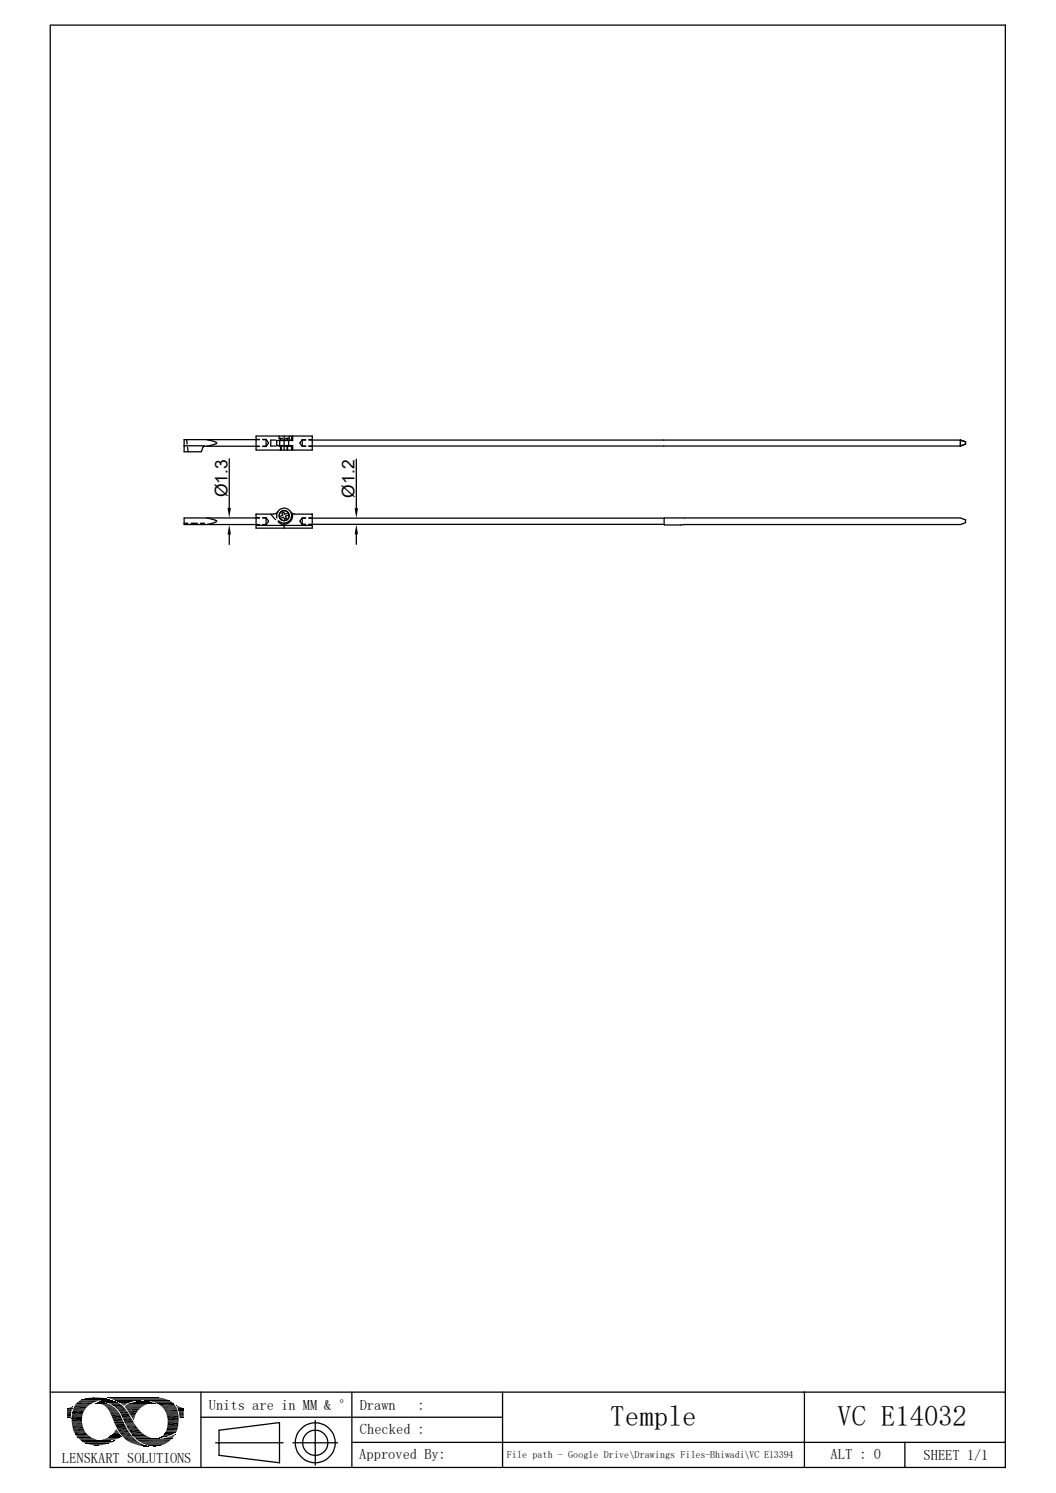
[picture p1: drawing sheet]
<svg xmlns="http://www.w3.org/2000/svg" width="210mm" height="297mm" viewBox="0 0 210 297" stroke-linecap="round" stroke-linejoin="round" font-family="sans-serif">
<g fill="none" stroke="#000" stroke-width=".25">
<path d="M10 5h189.9v286.9h-189.9zM36.6 88.7h4M37.1 87.5l.1 .8M37.3 89l.1 .9M41.1 87.5l.8 .1a1.22 1.22 0 0 1 1.2 .6l-2 .6M45.6 91.3v9.7M50.9 86.7h11.2v2.8h-11.2zM50.9 87.4h.7M50.9 88.8h.7M51.6 87.5h-15v2.4h3.4l.3-.9 .3-.2h11M52.2 88.8h.7M52.2 87.5h.7"/>
<path d="M52.2 87.4h.7M52.9 87.4l.5 .7-.5 .7M52.9 87.4v1.4M54.9 87.5h-1.1v1.2h1.1M55.5 88.7h2.5v.8M55.5 86.7v.5h.7M55.6 87.6v1M55.8 87.2v.3M55.8 88.7v.8M55.9 88.7v.8M56.5 86.7v2.8M57.1 88.7v.8"/>
<path d="M57.2 87.2v.3M57.2 88.7v.8M57.4 87.6v1M57.5 86.7v.5h-.7M58 86.7v.8h-2.5M58.2 86.7v.9h-3.2v1h3.2v.9M60.1 87.5l-.5 .6 .5 .7M60.1 88.7h.7M60.1 87.5h.7M60.1 87.5v1.3M61.4 87.5h129.6l1 .4M61.4 87.5h.7"/>
<path d="M70.9 91.4v9.7M191 87.5v1.2h-129.6M191 87.5v1.2l1-.4v-.4M191 87.5l1 .4M36.6 104.1h.8M38 104.1h1.2M39.9 104.1h.7v.3M41.1 103l1.4 .4 .6 .3a1.45 1.45 0 0 1-1.2 .5l-.8 .2M45.6 106.3v2M50.9 104.5h11.2M50.9 104.4h.7M51.6 103h-15v1.4h15"/>
<path d="M52.2 104.4h.7M52.2 103h.7M52.9 103l.5 .7-.5 .7h-.7M52.9 103v1.4M53.8 102.3l1 1.1M55.2 101.8l-.3 .4-.5 .1h-3.5v2.8h11.2v-2.8h-3.5l-.4-.1-.4-.4M55.2 101.8l-.2 .6 .1 .6M55.2 101.8a1.49 1.49 0 0 1 2.6 0 1.49 1.49 0 0 1-1.3 2.3M55.3 103.8l1.2 .8M55.4 103.6l.6 .4 .5 .1v1M55.7 103.2l.7-.3 .2 .4M56 102.1l.3 .4-.8 .3"/>
<path d="M56.9 103.1l-.3 .2M57.3 102l-.7 .3-.2-.4-.3 .2M57.5 102.4l-.7 .3 .1 .4M58.2 102.2a1.71 1.71 0 0 1-1.7 2.1M60.1 103l-.5 .7 .5 .7M60.1 104.4h.7M60.1 103h.7M60.1 103.1h.7M60.1 104.3h.7M60.1 103v1.4M61.4 104.4h.7M61.4 103h.7"/>
<path d="M61.4 104.3h70.7M70.9 106.3v2M132.1 103h58.9l1 .4v.6l-1 .4h-58.9zM132.1 103.1h-70.7M10 276.9h189.9M14.7 279.7h2.9M40 276.9v15M70 276.9v15M99.9 276.9v15M160 276.9v15M14.3 281.5h2.1M14.3 283.3h2.1"/>
<path d="M14.7 284.9h2.4M15 285.5h2.6M24.6 286.1h2.2M24.9 280.1h3.2M25.1 283.8h2.1M25.3 284h2.1M26.1 285.4h2.7M27.2 286.5h6.8M33.1 281.3h2.4M33.4 282.7h2.1M40 281.9h59.9M42.9 287h13.4"/>
<path d="M43.6 284.5l12-1.5v8l-12-1.5zM58.3 287h8.8M62.7 282.6v8.9M70 286.9h129.9M180 286.9v5"/>
<circle cx="56.5" cy="102.6" r=".98"/>
<circle cx="56.5" cy="102.6" r="1.02"/>
<circle cx="62.7" cy="287" r="2.51"/>
<circle cx="62.7" cy="287" r="4"/>
</g>
<g fill="#000">
<path d="M45.6 104.4l.3 1.9h-.6zM45.3 101h.6l-.3 2zM70.9 104.3l.3 2h-.7zM70.5 101.1h.7l-.3 2zM14.3 279.9h.1zM13.8 280l.5-.1 .1 .1zM14.3 279.9h.1v.1zM18.3 278h1.6zM18.7 278h1.2zM19.1 279.1h1.9zM19.2 279.1h1.8zM19.2 279.1h1.7z"/>
<path d="M19.4 279.1h1.5zM19.5 279.1h1zM19.4 279.1h1.2zM19.5 279.1h1.1zM19.6 279.1h.9zM19.6 279.2l1.9 .1zM19.7 278.8h.2zM19.6 279.1h.8zM19.8 279.1h.6zM20 279.3l1.7 .1zM19.8 279.1h.4zM20.1 279l.1 .1z"/>
<path d="M20.1 279h.1zM20.2 279.4h1.6zM20.4 279.4l1.7 .2h-1.4zM20.4 279.4h1.4l.3 .2zM20.5 278.7h1.8zM20.5 278.7h1.7zM20.6 278.6l1.6 .1zM20.7 279.6l1.7 .1h-1.5zM20.7 279.6h1.4l.3 .1zM20.6 278.6h1.4zM20.9 278.6h1.1zM20.9 279.7l1.6 .1z"/>
<path d="M21 279.8l1.7 .2h-1.4zM21 279.8h1.5l.2 .2zM21.2 278.6h.3zM20.9 278.6h.8zM21.2 278.6h.5zM21.5 278.4h.3zM21.8 279.2h1.9zM22.4 279.6h1.9zM22.5 279.6h1.8zM22.5 279.6l1.8 .1zM22.6 279.7l2 .2h-1.7zM22.6 279.7h1.7l.3 .2z"/>
<path d="M22.9 279.9l1.9 .2h-1.7zM22.9 279.9h1.7l.2 .2zM23.7 279l1.9 .1zM23.8 279.1h1.8zM23.8 279.1h1.6zM24 279.1h1.4zM24 279.1l1.3 .1zM24 279.2l1 .2h-.7zM24 279.2h1.3l-.3 .2zM24.3 279.4l.6 .1zM24.3 279.4h.7zM24.4 279.5l.3 .1z"/>
<path d="M24.4 279.5h.5zM24.6 279.6v.1zM24.6 279.6h.1zM27.5 278.8h2zM27.5 278.8h1.9zM28.2 278.8h1.2zM28.2 278.8h.7zM30.4 279.2h.4zM30.4 279.2h.5zM30.7 279.2h.2zM30.9 278h.2zM35.1 279.7h.2z"/>
<path d="M35.1 279.7l.5 .1zM35.2 279.8l.8 .2h-.7zM35.2 279.8l.8 .2zM35.3 280l1 .1h-1zM35.3 280h.7l.3 .1zM13.3 280.2h1.1zM13.3 280.2l1 .1zM13.3 280.3l1 .1h-1zM13.3 280.3h1v.1zM13.3 280.4l.9 .4h-.9zM13.3 280.4h1l-.1 .4zM13.3 280.8h.9z"/>
<path d="M13.3 280.8l.8 .5h-.8zM13.3 280.8h.9l-.1 .5zM13.3 281.3l.8 .4h-.8zM13.3 281.3h.8v.4zM13.3 281.7h.8zM13.3 281.7l.8 .2h-.8zM13.3 281.7h.8v.2zM13.3 281.9h.8zM13.3 281.9l.8 .1zM13.4 280.2h1zM13.7 280.1l.7 .1zM13.7 280.1h.7z"/>
<path d="M13.8 280h.6zM14.3 282.3l2 .4h-2zM14.3 282.3h2v.4zM18.3 287.4l1.9 .1zM18.3 287.4h1.9zM18.4 287.5h1.1zM18.4 287.5h1.8zM18.9 287.5h.6zM19.1 287.5h.4zM20.4 286.4l1.9 .1zM20.4 286.4h2zM20.6 286.5h1.5z"/>
<path d="M20.6 286.5h1.7zM20.7 286.5h1.1zM20.7 286.5h1.4zM21 286.5h.6zM21 286.5h.8zM21.3 280l1.7 .2h-1.6zM21.3 280h1.4l.3 .2zM21.3 286.5h.3zM21.4 286.5h.2zM21.4 280.2l1.8 .3h-1.6zM21.4 280.2h1.6l.2 .3zM21.6 280.5h1.6z"/>
<path d="M21.6 280.5l1.8 .2h-1.7zM21.6 280.5h1.6l.2 .2zM21.7 280.7l1.8 .1h-1.7zM21.7 280.7h1.7l.1 .1zM21.8 280.8l1.8 .2h-1.7zM21.8 280.8h1.7l.1 .2zM21.9 281l1.8 .1zM21.9 281.1l1.9 .2h-1.8zM21.9 281.1h1.8l.1 .2zM21.5 286.7h1.1zM21.9 286.7h.7zM22 281.3l1.8 .1z"/>
<path d="M22 286.7h.6zM22.1 281.4l1.9 .3h-1.8zM22.1 281.4h1.7l.2 .3zM22.1 285.6l1.9 .1zM22.1 285.6h1.9zM22.2 281.7l2 .5h-1.8zM22.2 281.7h1.8l.2 .5zM22.2 285.5l1.8 .1zM22.2 285.5h1.7zM22.2 286.7h.5zM22.3 286.7h.4zM22.4 286.7h.3z"/>
<path d="M22.4 282.2l2.1 .5h-1.9zM22.4 282.2h1.8l.3 .5zM22.4 285.3h1.4zM22.4 285.3l1.5 .2h-1.7zM22.4 285.3h1.4l.1 .2zM22.6 286.6h.2zM22.6 282.7l1.9 .1zM22.7 282.8l1.9 .1zM22.7 282.9l1.9 .1zM22.7 285l1.1 .3h-1.4zM22.7 285h.9l.2 .3zM22.7 283h1.9z"/>
<path d="M22.7 284.9l.9 .1zM22.8 283l1.9 .2h-1.9zM22.8 283h1.8l.1 .2zM22.8 283.2l2.3 .9h-1.9zM22.8 283.2h1.9l.4 .9zM22.9 284.7l.6 .2h-.8zM22.9 284.7h.5l.1 .2zM22.6 286.6h.3zM22.9 284.6l.5 .1h-.5zM22.9 284.6l.5 .1zM23 284.4h.2zM23 284.4l.3 .2h-.4z"/>
<path d="M23 284.4l.3 .2zM23.1 284.4h.1zM23.1 280.1l1.8 .2h-1.5zM23.1 280.1h1.7l.1 .2zM23.4 280.3l1.8 .4h-1.6zM23.4 280.3h1.5l.3 .4zM23.6 280.7l1.7 .1zM23.7 280.8l1.9 .4h-1.6zM23.7 280.8h1.6l.3 .4zM24 281.2l1.6 .1zM24 281.3l2 .7h-1.7zM24 281.3h1.6l.4 .7z"/>
<path d="M24.3 282l1.8 .2h-1.7zM24.3 282h1.7l.1 .2zM24.4 282.2l2 .5h-1.7zM24.4 282.2h1.7l.3 .5zM24.7 282.7l1.9 .3h-1.8zM24.7 282.7h1.7l.2 .3zM24.8 283l1.9 .2h-1.8zM24.8 283h1.8l.1 .2zM24.9 283.2h1.8zM24.9 283.2l1.9 .1zM24.9 283.3h1.9zM25 283.3l1.9 .1z"/>
<path d="M25 283.4l2 .1h-1.9zM25 283.4h1.9l.1 .1zM25.1 283.5l1.9 .1zM25.4 280.6l2 .1zM25.4 280.7l1.7 .4h-1.4zM25.4 280.7h2l-.3 .4zM25.5 284.4l2.5 .5h-2.1zM25.5 284.4h2.1l.4 .5zM25.7 281.1l1.2 .4h-.9zM25.7 281.1h1.4l-.2 .4zM25.8 286.9l2 .1h-1.7zM25.8 286.9h1.7l.3 .1z"/>
<path d="M26 281.5l.9 .1zM26 281.6l.8 .3h-.6zM26 281.6h.9l-.1 .3zM26.1 287l2 .2h-1.5zM26.1 287h1.7l.3 .2zM26.2 281.9l.5 .2h-.4zM26.2 281.9h.6l-.1 .2zM26.3 282.1l.4 .1h-.3zM26.3 282.1h.4v.1zM26.4 282.2l.2 .3zM26.4 282.2h.3l-.1 .3zM26.5 282.5l.1 .1z"/>
<path d="M26.6 287.2l1.7 .1zM26.8 287.3l1.9 .2h-1.2zM26.8 287.3h1.5l.4 .2zM27.5 287.5h1.3zM27.6 287.5l1.4 .1zM28 287.6h1.1zM28.1 287.6l1.1 .1zM28.2 287.7h1.1zM28.5 287.7h.9zM28.6 287.7h.9zM29 287.7h.5zM29.2 287.7h.3z"/>
<path d="M29.3 287.7h.2zM29.6 287.5l2 .2zM30.2 287.7h1.3zM30.2 287.7h1.4zM30.4 287.7h.9zM30.4 287.7h1.1zM30.5 287.7h.5zM30.5 287.7h.8zM30.7 287.7h.3zM31.8 286h.2zM31.8 286h.1zM31.8 286h.4z"/>
<path d="M31.9 286h.4zM32.1 285.8h.8zM32.1 285.8h.9zM31.9 286l.2-.2 .2 .2zM32.1 285.8h.8l-.6 .2zM32.1 285.8h1zM32.2 285.8h.9zM32.3 286.2h1.9zM32.2 285.8l.2-.2 .7 .2zM32.4 285.6h1.3l-.6 .2zM32.5 285.5l1.2 .1zM32.5 285.5h1.3z"/>
<path d="M32.6 286.1h1.6zM32.7 285.2l1.1 .3h-1.3zM32.7 285.2h1.8l-.7 .3zM32.7 286.1h1.5zM32.7 285.2h1.8zM32.8 285l2 .1zM32.8 285.1l1.7 .1h-1.8zM32.8 285.1h2l-.3 .1zM32.8 286.1h1.5zM33.1 286h1.3zM33.2 281.6l2.3 .5h-2.2zM33.2 281.6h2.3v.5z"/>
<path d="M33.2 284l2 .5h-2.1zM33.2 284h2.1l-.1 .5zM33.2 286h1.2zM33.4 283l2 .5h-2.1zM33.4 283h2.1l-.1 .5zM33.4 285.9h1zM33.6 285.8h.9zM33.7 285.8h.8zM33.9 285.7h.6zM34.1 285.7h.5zM34.1 285.7l.3-.2 .2 .2zM34.4 285.5h.3l-.1 .2z"/>
<path d="M34.4 285.5l.3-.1v.1zM34.7 285.4v.1zM35.3 280.1l1.1 .1zM35.3 280.2h1.2zM35.3 280.2l1.2 .1zM35.4 280.3l1.1 .1h-1.1zM35.4 280.3h1.1v.1zM35.4 280.4h1.1zM35.5 280.4l1 .2h-1zM35.5 280.4h1v.2zM35.5 280.6h1zM35.5 280.6l1 .1z"/>
<path d="M35.6 280.7l.9 .1zM35.6 280.8l.9 .3h-.9zM35.6 280.8h.9v.3zM35.6 281.1h.9zM35.6 281.1l.9 .5h-.8zM35.6 281.1h.9v.5zM35.7 281.6l.8 .2h-.8zM35.7 281.6h.8v.2zM35.7 281.8l.8 .2h-.8zM35.7 281.8h.8v.2zM35.7 282h.8zM35.7 282l.8 .1z"/>
<path d="M35.8 282.1h.7zM35.9 282.1h.6zM36 282.1h.5zM36.4 282.1h.1z"/>
</g>
<g fill="none" stroke="#000" stroke-width=".2">
<path d="M14.7 279.9h2.6M15 279.4h3M15.3 279h3.5M15.7 278.7h3.9M15.9 278.6h4M16 278.6h4.2M16 278.5h4.4M16.2 278.5h4.3M16.4 278.4h5.4M16.5 278.3h5.1M16.7 278.3h4.7M16.9 278.2h4.3"/>
<path d="M17.1 278.2h3.9M17.5 278.1h3M17.6 278.1h2.9M19 279.2h2.1M19.1 279.2h2.2M19.7 278.8h3.2M19.8 278.8h2.9M19.9 278.7h2.7M20.2 278.7h2.2M20.3 278.9h2.7M20.6 279h2.7M21.3 279h2"/>
<path d="M21.3 279.1h2.4M21.3 278h10.3M21.4 278.1h10.5M21.5 278.1h11M21.8 278h7.4M21.8 278.2h10.8M21.8 278.4h-5.6M22 278.3h10.9M22.2 278.3h10.8M22.3 278.4h10.9M22.5 278.4h10.8M22.6 278.5h11"/>
<path d="M22.8 278.6h5.1M22.9 278.6h4.4M23 278.7h4.2M23.2 278.8h3.3M23.5 278.9h2.7M23.5 278.9h2.5M23.7 279h2.1M24.8 279.8h3.7M24.8 279.8h3.5M24.8 279.9h3.4M24.9 279.7h3.8M25 279.6h3.7"/>
<path d="M25.1 279.5h4M25.4 279.4h3.8M25.4 279.3h4.2M25.7 279.2h4.2M26 279.1h4.8M26.2 279h4.4M26.2 279h4.2M26.6 278.9h3.5M26.8 278.9h3.1M27.1 278.8h2.6M28.7 278.6h5M29.3 278.6h4.4"/>
<path d="M29.4 278.7h4.5M30.1 278.8h4M30.4 278.9h3.8M30.7 279h3.7M30.8 279.2h-5M31 279.1h3.5M31.2 279.2h3.3M31.9 279.7h3M32.1 279.8h2.9M14.3 282.3h2M14.3 282.8h2M14.3 283h2"/>
<path d="M14.3 283.1h2M14.3 283.5h2.1M14.4 281h2.2M14.5 280.5h2.3M14.5 284.2h2.1M14.6 284.7h2.3M15 285.3h2.3M15.3 285.8h2.7M15.4 285.9h2.6M15.4 285.9h2.8M15.5 286h2.8M15.6 286.1h3"/>
<path d="M15.7 286.3h3.3M15.9 286.4h3.1M15.9 286.4h3.6M16 286.6h3.9M16.2 286.6h3.7M16.2 286.6h4.2M16.3 286.7h5.2M16.3 286.8h6.3M16.6 286.9h5.8M16.6 286.9h5.7M16.7 287h5.5M16.9 287h5"/>
<path d="M17 287.1h4.8M17.1 287.1h4.6M17.1 287.2h4.5M17.4 287.3h4M17.7 287.3h3.2M17.9 287.4h2.8M20.5 286.3h2.6M20.7 286.2h2.8M21.1 286.2h2.5M21.2 286.1h2.6M21.5 285.9h2.5M21.5 286h2.3"/>
<path d="M21.8 285.8h2.3M21.9 285.7h2.2M22 285.7h2M22 285.6h2M22.9 286.4h-2.7M24.1 285.8h-2.3M25.1 280.2h2.7M25.4 280.6h2M25.4 286.8h2.1M26.1 285.2h2.4M26.3 285.5h2.5M26.3 285.5h2.6"/>
<path d="M26.4 285.6h2.7M26.5 285.7h2.8M26.5 285.8h3.1M26.7 285.9h3.1M26.8 286h3.3M26.8 286.1h3.7M27 286.2h4.1M27.1 286.2l7.1 .1M27.1 286.3h7M27.6 286.7h6.1M27.8 286.9h5.7M27.9 286.9h5.5"/>
<path d="M28 287h5.3M28.2 287.1h5M28.5 287.2h4.4M28.8 287.3h3.9M29 287.5h3.4M29.5 287.5h2.6M29.6 287.6h2.4M31.7 286.2h2.5M32.4 280.1h2.7M32.5 280.2h2.7M32.6 280.3h2.6M32.6 280.4h2.6"/>
<path d="M32.7 280.5h2.6M32.8 285h2.1M32.9 285h2.1M32.9 280.9h2.5M32.9 284.9h2.2M32.9 284.9h2.1M32.9 284.8h2.2M33 284.7h2.1M33 284.6h2.2M33.1 284.5h2.1M33.1 284.6h2.1M33.1 281.5h2.4"/>
<path d="M33.2 283.9h2.2M33.4 282.5h2.1"/>
</g>
<g fill="none" stroke="#000" stroke-width=".21">
<path d="M14.9 279.5h3M15.5 278.8h3.9M32.2 279.9h2.9M14.3 281.7h2.1M14.5 280.4h2.5M15.2 285.7h2.7M24 285.4h2.1M24.4 285.9h2.1M24.9 286.4h2.1M25.1 286.6h2.2M25.4 284.2h2.2M33 281.1h2.4"/>
<path d="M33.4 282.9h2.1"/>
</g>
<path d="M15.1 279.2h3.5M21.9 279.4h2.3M31.4 279.4h3.4M14.4 284h2.2M14.6 280.1h2.7M23.2 284.2h2.1M25.9 285h2.5M33.3 283.7h2.1" fill="none" stroke="#000" stroke-width=".34"/>
<path d="M14.4 283.7h2.1M14.8 285.2h2.5M23.4 284.5h2.1M23.6 284.8h2.1M23.8 285.1h2.1M24.2 285.6h2.1M25.2 280.4h2.6M32.7 280.6h2.6" fill="none" stroke="#000" stroke-width=".3"/>
<path d="M14.3 282.1h2M14.4 280.8h2.4M33.3 282.3h2.2" fill="none" stroke="#000" stroke-width=".42"/>
<path d="M14.3 281.2h2.3M14.5 284.5h2.3" fill="none" stroke="#000" stroke-width=".38"/>
<g font-size="5.7">
<text x="121.4" y="283.6">Temple</text>
<text x="166.5" y="283.7">VC E14032</text>
</g>
<g font-size="3.5">
<text x="45.2" y="98.9" transform="rotate(-90 45.2 98.9)">Ø1.3</text>
<text x="70.5" y="99" transform="rotate(-90 70.5 99)">Ø1.2</text>
</g>
<g font-size="2.9">
<text x="41.5" y="280.6">Units are in MM &amp; °</text>
<text x="71.5" y="280.6">Drawn</text>
<text x="83" y="280.6">:</text>
<text x="71.6" y="285.2">Checked :</text>
<text x="12.3" y="291.1">LENSKART SOLUTIONS</text>
<text x="71.5" y="290.1">Approved By:</text>
<text x="165.2" y="290.3">ALT : 0</text>
<text x="183.7" y="290.4">SHEET 1/1</text>
</g>
<text font-size="2" x="100.8" y="290">File path - Google Drive\Drawings Files-Bhiwadi\VC E13394</text>
</svg>
